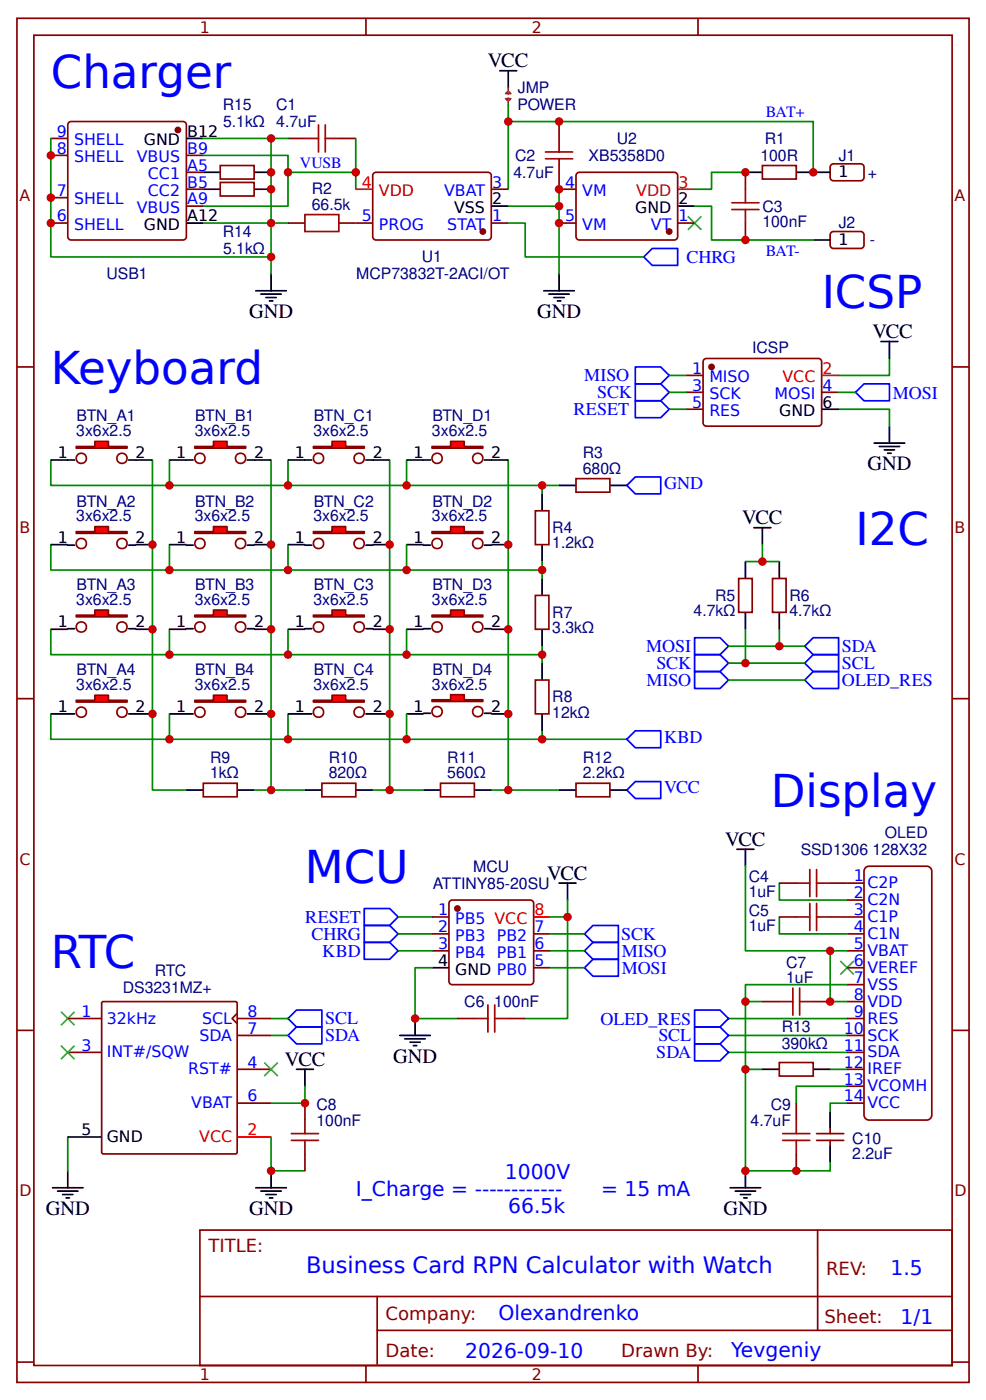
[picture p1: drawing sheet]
<svg xmlns="http://www.w3.org/2000/svg" width="154mm" height="219mm" viewBox="0 0 154 219" stroke-linecap="round" stroke-linejoin="round" font-family="sans-serif">
<g fill="none" stroke="#800" stroke-width=".26">
<path d="M2.6 2.9h148.7v213.2h-148.7zM5.3 5.5h143.4v208h-143.4zM57.1 2.9v2.6M109 2.9v2.6M87.3 34.9h2.7M87.3 29.6h2.7M90.2 27h15.4l.2 .5v9.8l-.5 .2-15.1-.1-.2-.4v-9.5zM105.8 34.9h2.7M119.1 25.9h5.3v2.1h-5.3zM129.9 36.3h4.8l.2 .4v1.9l-.5 .2h-4.5l-.3-.5v-1.6zM129.9 25.7h4.8l.2 .4v1.9l-.5 .3-4.5-.1-.3-.5v-1.6zM2.6 57.4h2.7"/>
<path d="M107.2 58.7h2.6M109.9 56.3l.4-.3 17.8 .1 .2 .5v9.8l-.5 .2h-17.7l-.3-.5zM148.7 57.4h2.6M107.2 61.3h2.6M107.2 64h2.6M128.3 61.3h2.7M2.6 109.2h2.7M148.7 109.2h2.6M132.3 138.1h2.6M135.2 135.6l.5-.2h9a.79 .79 0 0 1 .8 .8v38.1a.79 .79 0 0 1-.8 .8h-9a.79 .79 0 0 1-.8-.8v-38.1zM10.6 159.2h5.3M15.9 156.7l.2-.1h20.7l.2 .1v23.4l-.1 .3h-20.8l-.2-.1z"/>
<path d="M37 158.4l-.8 .8 .8 .8M37 159.2h5.3M67.5 143.4h2.6M67.5 146h2.6M67.5 148.6h2.6M70.2 141l.4-.3 12.5 .1 .2 .4v12.5l-.5 .2h-12.4l-.3-.5zM83.3 146h2.7M83.3 148.6h2.7M83.3 151.3h2.7M132.3 140.7h2.6M132.3 143.4h2.6M132.3 146h2.6"/>
<path d="M132.3 148.6h2.6M132.3 151.3h2.6M132.3 153.9h2.6M132.3 156.6h2.6M132.3 159.2h2.6M2.6 161.1h2.7M10.6 164.5h5.3M37 161.9h5.3M37 167.2h5.3M37 172.5h5.3M132.3 161.9h2.6M132.3 164.5h2.6"/>
<path d="M132.3 167.2h2.6M132.3 169.8h2.6M132.3 172.5h2.6M148.7 161.1h2.6M31.2 192.3h117.5v21.2h-117.5zM127.7 192.3v15.7M2.6 212.9h2.7M31.2 202.7h117.4M57.1 213.5v2.6M58.9 208h89.7M58.9 202.7v10.6M109 213.5v2.6"/>
<path d="M148.7 212.9h2.6"/>
</g>
<g fill="none" stroke="#000" stroke-width=".26">
<path d="M78.1 11.1h2.6M79.4 11.1v2.6M105.8 32.2h2.7M116.4 26.9h2.7M124.4 26.9h5.2M127 37.5h2.6M40 45.5h4.7M40.7 46h3.2M41.5 46.5h1.6M42.1 47h.5M42.3 42.8v2.7M84.9 45.5h4.8"/>
<path d="M85.7 46h3.2M86.5 46.5h1.6M87 47h.6M87.3 42.8v2.7M137.6 53.4h2.6M138.9 53.4v2.6M128.3 64h2.7M136.5 69.3h4.8M137.3 69.8h3.2M138.1 70.3h1.6M138.6 70.9h.6M138.9 66.6v2.7"/>
<path d="M117.7 82.5h2.7M119.1 82.5v2.6M63.5 111.6h2.6M76.7 111.6h2.7M87.3 138.1h2.7M88.6 138.1v2.6M115.1 132.8h2.6M116.4 132.8v2.6M64.8 159.2v2.7M67.5 151.3h2.6M10.6 177.7h5.3M46.3 167.2h2.6"/>
<path d="M47.6 167.2v2.6M62.4 161.9h4.8M63.2 162.4h3.2M64 162.9h1.6M64.6 163.5h.5M8.2 185.7h4.8M9 186.2h3.2M9.8 186.7h1.6M10.3 187.3h.5M10.6 183v2.7M40 185.7h4.7M40.7 186.2h3.2"/>
<path d="M41.5 186.7h1.6M42.1 187.3h.5M42.3 183v2.7"/>
</g>
<g fill="none" stroke="#00f" stroke-width=".26">
<path d="M99.2 57.4h4l1.3 1.3-1.3 1.3h-4zM100.5 40.2l1.4-1.4h3.9v2.7h-3.9zM97.9 75.9l1.3-1.3h4v2.6h-4zM99.2 60h4l1.3 1.3-1.3 1.4h-4zM99.2 62.7h4l1.3 1.3-1.3 1.3h-4zM133.6 61.3l1.3-1.3h4v2.7h-4zM108.5 99.7h3.9l1.4 1.3-1.4 1.3h-3.9zM99.2 114.2h4v2.7h-4l-1.3-1.3zM108.5 102.3h3.9l1.4 1.4-1.4 1.3h-3.9zM108.5 105h3.9l1.4 1.3-1.4 1.3h-3.9zM125.7 101l1.3-1.3h4v2.6h-4zM127 102.3h4v2.7h-4l-1.3-1.3z"/>
<path d="M127 105h4v2.6h-4l-1.3-1.3zM99.2 122.2h4v2.6h-4l-1.3-1.3zM45 159.2l1.3-1.3h4v2.6h-4zM56.9 142h4l1.3 1.4-1.3 1.3h-4zM56.9 144.7h4l1.3 1.3-1.3 1.3h-4zM56.9 147.3h4l1.3 1.3-1.3 1.4h-4zM91.3 151.3l1.3-1.3h4v2.6h-4zM91.3 146l1.3-1.3h4v2.6h-4zM92.6 147.3h4v2.7h-4l-1.3-1.4zM108.5 157.9h3.9l1.4 1.3-1.4 1.3h-3.9zM46.3 160.5h4v2.7h-4l-1.3-1.3zM108.5 163.2h3.9l1.4 1.3-1.4 1.3h-3.9z"/>
<path d="M108.5 160.5h3.9l1.4 1.4-1.4 1.3h-3.9z"/>
</g>
<g fill="none" stroke="#080" stroke-width=".26">
<path d="M79.4 19h47.6v7.9M79.4 16.4v13.2M45 26.9h10.6v2.7M79.4 34.9h2.6v5.3h18.5M79.4 32.2h7.9M87.3 29.6v13.2M108.5 32.2h2.6v5.3h15.9M116.4 26.9h-5.3v2.7h-2.6M104.5 58.7h2.7M138.9 56v2.7h-7.9M7.9 71.9v4h76.8v1.3M60.9 71.9v51.6"/>
<path d="M104.5 61.3h2.7M104.5 64h2.7M131 64h7.9v2.6M131 61.3h2.6M7.9 85.1v4h76.8v-1.3M116.4 98.4v5.3M116.4 87.8h5.3M119.1 85.1v2.7M121.7 98.4v2.6M7.9 111.6v4h76.8v-1.4M45 111.6v4M84.7 115.6h13.2"/>
<path d="M84.7 101v2.7M113.8 101h11.9M113.8 103.7h11.9M113.8 106.3h11.9M79.4 123.5h7.9M116.4 135.4v13.2h15.9M121.7 138.1v2.6h10.6M42.3 159.2h2.7M62.2 148.6h5.3M62.2 146h5.3M62.2 143.4h5.3M67.5 151.3h-2.7v7.9h6.6"/>
<path d="M86 151.3h5.3M86 148.6h5.3M86 146h5.3M88.6 140.7v2.7h-2.6M88.6 143.4v15.8h-6.6M113.8 159.2h18.5M121.7 143.4v2.6h10.6M129.6 148.6v8h2.7M132.3 153.9h-15.9v29.1h13.2M10.6 177.7v5.3M42.3 161.9h2.7M42.3 177.7v5.3h5.3"/>
<path d="M47.6 169.8v2.7h-5.3M113.8 161.9h18.5M113.8 164.5h18.5M116.4 167.2h2.7M129.6 167.2h2.7M132.3 172.5h-2.7v1.3M132.3 169.8h-7.9v2.7"/>
</g>
<g fill="#000" stroke="#3c3" stroke-width=".26">
<path d="M107.4 33.8l2.1 2.1zM109.5 33.8l-2.1 2.1z"/>
<path d="M11.6 158.2l-2.1 2.1zM9.5 158.2l2.1 2.1z"/>
<path d="M131.2 150.2l2.1 2.1zM133.3 150.2l-2.1 2.1z"/>
<path d="M11.6 163.5l-2.1 2.1zM9.5 163.5l2.1 2.1z"/>
<path d="M43.4 166.1l-2.1 2.1zM41.3 166.1l2.1 2.1z"/>
</g>
<g fill="#800" stroke="#800" stroke-width=".26">
<circle cx="111.1" cy="57.4" r=".4"/>
<circle cx="104.5" cy="36.2" r=".4"/>
<circle cx="71.4" cy="142" r=".4"/>
</g>
<path d="M105.8 29.6h2.7M128.3 58.7h2.7M83.3 143.4h2.7M37 177.7h5.3" fill="none" stroke="#f00" stroke-width=".26"/>
<path d="M79.1 15.3a.26 .26 0 0 0 .3 .3 .26 .26 0 0 0 .2-.3M79.1 14.8a.26 .26 0 0 1 .3-.3 .26 .26 0 0 1 .2 .3" fill="none" stroke="#8d2323" stroke-width=".53"/>
<path d="M79.4 13.7v.5M79.4 15.8v.6" fill="none" stroke="#8d2323" stroke-width=".26"/>
<path d="M67.5 109.4h2.9v-.8h2.1v.8h2.9v.3h-7.9z" fill="#f00" stroke="#800" stroke-width=".26"/>
<g fill="none" stroke="#800" stroke-width=".26">
<circle cx="68.3" cy="111.2" r=".8"/>
<circle cx="74.6" cy="111.2" r=".8"/>
</g>
<path d="M63.5 98.4h2.6M76.7 98.4h2.7M66.1 111.5h1.1M75.7 111.5h1" fill="none" stroke="#000" stroke-width=".26"/>
<g fill="none" stroke="#080" stroke-width=".26">
<path d="M23.8 71.9v51.6h5.3M26.5 71.9v4M42.3 71.9v51.6M45 71.9v4M63.5 71.9v4M79.4 71.9v51.6h-2.7M7.9 98.4v3.9h76.8M26.5 85.1v4M26.5 98.4v3.9M45 85.1v4M45 98.4v3.9M63.5 85.1v4"/>
<path d="M63.5 98.4v3.9M26.5 111.6v4M63.5 111.6v4M39.7 123.5h7.9M58.2 123.5h7.9"/>
</g>
<path d="M67.5 96.2h2.9v-.8h2.1v.8h2.9v.2h-7.9z" fill="#f00" stroke="#800" stroke-width=".26"/>
<g fill="none" stroke="#800" stroke-width=".26">
<circle cx="68.3" cy="98" r=".8"/>
<circle cx="74.6" cy="98" r=".8"/>
</g>
<path d="M63.5 85.1h2.6M66.1 98.3h1.1M75.7 98.3h1M76.7 85.1h2.7" fill="none" stroke="#000" stroke-width=".26"/>
<path d="M67.5 83.1h2.9v-.8h2.1v.8h2.9v.3h-7.9z" fill="#f00" stroke="#800" stroke-width=".26"/>
<g fill="none" stroke="#800" stroke-width=".26">
<circle cx="68.3" cy="85" r=".8"/>
<circle cx="74.6" cy="85" r=".8"/>
</g>
<path d="M63.5 71.9h2.6M76.7 71.9h2.7M66.1 85.2h1.1M75.7 85.2h1" fill="none" stroke="#000" stroke-width=".26"/>
<path d="M67.5 69.8h2.9v-.8h2.1v.8h2.9v.3h-7.9z" fill="#f00" stroke="#800" stroke-width=".26"/>
<g fill="none" stroke="#800" stroke-width=".26">
<circle cx="68.3" cy="71.7" r=".8"/>
<circle cx="74.6" cy="71.7" r=".8"/>
</g>
<path d="M66.1 71.9h1.1M75.7 71.9h1M45 111.6h2.6M58.2 111.6h2.7" fill="none" stroke="#000" stroke-width=".26"/>
<path d="M48.9 109.5h3v-.8h2.1v.8h2.9v.2h-8z" fill="#f00" stroke="#800" stroke-width=".26"/>
<g fill="none" stroke="#800" stroke-width=".26">
<circle cx="49.7" cy="111.3" r=".8"/>
<circle cx="56.1" cy="111.3" r=".8"/>
</g>
<path d="M45 98.4h2.6M58.2 98.4h2.7M47.6 111.6h1.1M57.1 111.6h1.1" fill="none" stroke="#000" stroke-width=".26"/>
<path d="M48.9 96.2h3v-.8h2.1v.8h2.9v.2h-8z" fill="#f00" stroke="#800" stroke-width=".26"/>
<g fill="none" stroke="#800" stroke-width=".26">
<circle cx="49.7" cy="98" r=".8"/>
<circle cx="56.1" cy="98" r=".8"/>
</g>
<path d="M45 85.1h2.6M47.6 98.3h1.1M57.1 98.3h1.1M58.2 85.1h2.7" fill="none" stroke="#000" stroke-width=".26"/>
<path d="M48.9 83.1h3v-.8h2.1v.8h2.9v.3h-8z" fill="#f00" stroke="#800" stroke-width=".26"/>
<g fill="none" stroke="#800" stroke-width=".26">
<circle cx="49.7" cy="85" r=".8"/>
<circle cx="56.1" cy="85" r=".8"/>
</g>
<path d="M45 71.9h2.6M58.2 71.9h2.7M47.6 85.2h1.1M57.1 85.2h1.1" fill="none" stroke="#000" stroke-width=".26"/>
<path d="M48.9 69.8h3v-.8h2.1v.8h2.9v.3h-8z" fill="#f00" stroke="#800" stroke-width=".26"/>
<g fill="none" stroke="#800" stroke-width=".26">
<circle cx="49.7" cy="71.7" r=".8"/>
<circle cx="56.1" cy="71.7" r=".8"/>
</g>
<path d="M47.6 71.9h1.1M57.1 71.9h1.1M26.5 85.1h2.6M39.7 85.1h2.6" fill="none" stroke="#000" stroke-width=".26"/>
<path d="M30.4 83.1h2.9v-.8h2.2v.8h2.9v.3h-8z" fill="#f00" stroke="#800" stroke-width=".26"/>
<g fill="none" stroke="#800" stroke-width=".26">
<circle cx="31.2" cy="85" r=".8"/>
<circle cx="37.6" cy="85" r=".8"/>
</g>
<path d="M29.1 85.2h1.1M38.6 85.2h1.1M26.5 111.6h2.6M39.7 111.6h2.6" fill="none" stroke="#000" stroke-width=".26"/>
<path d="M30.4 109.5h2.9v-.8h2.2v.8h2.9v.2h-8z" fill="#f00" stroke="#800" stroke-width=".26"/>
<g fill="none" stroke="#800" stroke-width=".26">
<circle cx="31.2" cy="111.3" r=".8"/>
<circle cx="37.6" cy="111.3" r=".8"/>
</g>
<path d="M26.5 98.4h2.6M39.7 98.4h2.6M29.1 111.6h1.1M38.6 111.6h1.1" fill="none" stroke="#000" stroke-width=".26"/>
<path d="M30.4 96.2h2.9v-.8h2.2v.8h2.9v.2h-8z" fill="#f00" stroke="#800" stroke-width=".26"/>
<g fill="none" stroke="#800" stroke-width=".26">
<circle cx="31.2" cy="98" r=".8"/>
<circle cx="37.6" cy="98" r=".8"/>
</g>
<path d="M26.5 71.9h2.6M39.7 71.9h2.6M29.1 98.3h1.1M38.6 98.3h1.1" fill="none" stroke="#000" stroke-width=".26"/>
<path d="M30.4 69.8h2.9v-.8h2.2v.8h2.9v.3h-8z" fill="#f00" stroke="#800" stroke-width=".26"/>
<g fill="none" stroke="#800" stroke-width=".26">
<circle cx="31.2" cy="71.7" r=".8"/>
<circle cx="37.6" cy="71.7" r=".8"/>
</g>
<path d="M29.1 71.9h1.1M38.6 71.9h1.1M7.9 111.6h2.7M21.2 111.6h2.6" fill="none" stroke="#000" stroke-width=".26"/>
<path d="M11.9 109.5h2.9v-.8h2.1v.8h2.9v.2h-7.9z" fill="#f00" stroke="#800" stroke-width=".26"/>
<g fill="none" stroke="#800" stroke-width=".26">
<circle cx="12.7" cy="111.3" r=".8"/>
<circle cx="19" cy="111.3" r=".8"/>
</g>
<path d="M7.9 98.4h2.7M21.2 98.4h2.6M10.6 111.6h1M20.1 111.6h1.1" fill="none" stroke="#000" stroke-width=".26"/>
<path d="M11.9 96.2h2.9v-.8h2.1v.8h2.9v.2h-7.9z" fill="#f00" stroke="#800" stroke-width=".26"/>
<g fill="none" stroke="#800" stroke-width=".26">
<circle cx="12.7" cy="98" r=".8"/>
<circle cx="19" cy="98" r=".8"/>
</g>
<path d="M7.9 85.1h2.7M10.6 98.3h1M20.1 98.3h1.1M21.2 85.1h2.6" fill="none" stroke="#000" stroke-width=".26"/>
<path d="M11.9 83.1h2.9v-.8h2.1v.8h2.9v.3h-7.9z" fill="#f00" stroke="#800" stroke-width=".26"/>
<g fill="none" stroke="#800" stroke-width=".26">
<circle cx="12.7" cy="85" r=".8"/>
<circle cx="19" cy="85" r=".8"/>
</g>
<path d="M7.9 71.9h2.7M21.2 71.9h2.6M10.6 85.2h1M20.1 85.2h1.1" fill="none" stroke="#000" stroke-width=".26"/>
<path d="M11.9 69.8h2.9v-.8h2.1v.8h2.9v.3h-7.9z" fill="#f00" stroke="#800" stroke-width=".26"/>
<g fill="none" stroke="#800" stroke-width=".26">
<path d="M10.8 19.1l17.8-.1 .4 .3 .1 17.7-.3 .4-17.7 .1-.4-.2-.1-17.8zM87.3 19v2.6M7.9 34.9h2.7M7.9 24.3h2.7M7.9 21.6h2.7M7.9 30.9h2.7M29.1 29.6h2.6M29.1 24.3h2.6M29.1 26.9h2.6M29.1 32.2h2.6M34.4 28.5h5.3v2.1h-5.3zM34.4 25.9h5.3v2.1h-5.3z"/>
<path d="M45 34.9h2.6M45 21.6h2.6M52.9 34.9h5.3M52.9 21.6h2.7M58.3 27.2l.4-.3 17.8 .1 .2 .5v9.8l-.5 .2-17.7-.1-.3-.4zM76.7 34.9h2.7M76.7 29.6h2.7M87.3 26.9v2.7M116.4 26.9v2.7M116.4 34.9v2.6M83.6 79.9h2.1v5.2h-2.1zM90 74.8h5.2v2.1h-5.2z"/>
<path d="M83.6 93.1h2.1v5.3h-2.1zM115.4 90.4h2.1v5.3h-2.1zM120.6 90.4h2.2v5.3h-2.2zM83.6 106.3h2.1v5.3h-2.1zM31.7 122.4h5.3v2.2h-5.3zM50.3 122.4h5.3v2.2h-5.3zM68.8 122.4h5.3v2.2h-5.3zM90 122.4h5.2v2.2h-5.2zM121.7 138.1h2.7M129.6 138.1h2.7M71.4 159.2h2.7M79.4 159.2h2.6"/>
<path d="M119.1 156.6h2.6M121.7 143.4h2.7M127 156.6h2.6M129.6 143.4h2.7M47.6 172.5v2.6M121.7 166.1h5.3v2.1h-5.3zM124.4 172.5v2.6M127.5 178.3h4.3M127.5 177.2h4.3M129.6 176.4v.8M129.6 178.3v.8M47.6 180.4v2.6"/>
<path d="M124.4 180.4v2.6"/>
<circle cx="12.7" cy="71.7" r=".8"/>
<circle cx="19" cy="71.7" r=".8"/>
</g>
<g fill="none" stroke="#000" stroke-width=".26">
<path d="M29.1 21.6h2.6M29.1 34.9h2.6M31.7 29.6h2.7M31.7 26.9h2.7M39.7 29.6h2.6M39.7 26.9h2.6M76.7 32.2h2.7M10.6 71.9h1M20.1 71.9h1.1M84.7 77.2v2.7M87.3 75.9h2.7M95.2 75.9h2.7"/>
<path d="M84.7 85.1v2.7M84.7 90.4v2.7M84.7 98.4v2.6M116.4 87.8v2.6M116.4 95.7v2.7M121.7 87.8v2.6M121.7 95.7v2.7M84.7 103.7v2.6M84.7 111.6v2.6M29.1 123.5h2.6M37 123.5h2.7M47.6 123.5h2.7"/>
<path d="M55.6 123.5h2.6M66.1 123.5h2.7M74.1 123.5h2.6M87.3 123.5h2.7M95.2 123.5h2.7M119.1 167.2h2.6M127 167.2h2.6M129.6 173.8v2.6M129.6 179.1v2.6M114 185.7h4.8M114.8 186.2h3.2M115.6 186.7h1.6"/>
<path d="M116.2 187.3h.5M116.4 183v2.7"/>
</g>
<path d="M7.9 21.6v18.6h34.4v-5.3h2.7M31.7 21.6h10.6v13.3h-10.6M31.7 24.3h13.3v7.9h-13.3M42.3 21.6h2.7M55.6 21.6v5.3M42.3 40.2v2.6M84.7 75.9h2.6M84.7 89.1v1.3M116.4 156.6h2.7M129.6 181.7v1.3" fill="none" stroke="#080" stroke-width=".26"/>
<g fill="#800" stroke="#800" stroke-width=".26">
<circle cx="75.4" cy="36.2" r=".4"/>
<circle cx="27.8" cy="20.3" r=".4"/>
</g>
<path d="M55.6 29.6h2.6" fill="none" stroke="#f00" stroke-width=".26"/>
<g fill="none" stroke="#a00000" stroke-width=".26">
<path d="M49.7 19.5v4.3M50.8 19.5v4.3M47.6 33.5h5.3v2.7h-5.3zM47.6 21.6h2.1M50.8 21.6h2.1M85.2 24.8h4.2M85.2 23.8h4.2M87.3 21.6v2.2M87.3 24.8v2.1M114.3 32.8h4.2M114.3 31.7h4.2M116.4 29.6v2.1"/>
<path d="M116.4 32.8v2.1M124.4 138.1h2.1M126.5 135.9v4.3M127.5 138.1h2.1M127.5 135.9v4.3M74.1 159.2h2.1M76.2 157.1v4.2M77.3 157.1v4.2M77.3 159.2h2.1M121.7 156.6h2.1M123.8 154.5v4.2M124.4 143.4h2.1"/>
<path d="M124.9 156.6h2.1M124.9 154.5v4.2M126.5 141.2v4.3M127.5 141.2v4.3M127.5 143.4h2.1M45.5 178.3h4.2M45.5 177.2h4.2M47.6 175.1v2.1M47.6 178.3v2.1M122.2 178.3h4.3M122.2 177.2h4.3M124.4 175.1v2.1"/>
<path d="M124.4 178.3v2.1"/>
</g>
<g fill="#c00">
<circle cx="87.3" cy="34.9" r=".66"/>
<circle cx="87.3" cy="32.2" r=".66"/>
<circle cx="116.4" cy="103.7" r=".66"/>
<circle cx="121.7" cy="101" r=".66"/>
<circle cx="64.8" cy="159.2" r=".66"/>
<circle cx="119.1" cy="87.8" r=".66"/>
<circle cx="129.6" cy="148.6" r=".66"/>
<circle cx="116.4" cy="167.2" r=".66"/>
<circle cx="127" cy="26.9" r=".66"/>
<circle cx="79.4" cy="19" r=".66"/>
<circle cx="79.4" cy="123.5" r=".66"/>
<circle cx="45" cy="115.6" r=".66"/>
<circle cx="63.5" cy="115.6" r=".66"/>
<circle cx="26.5" cy="115.6" r=".66"/>
<circle cx="63.5" cy="89.1" r=".66"/>
<circle cx="45" cy="89.1" r=".66"/>
<circle cx="26.5" cy="89.1" r=".66"/>
<circle cx="23.8" cy="85.1" r=".66"/>
<circle cx="63.5" cy="75.9" r=".66"/>
<circle cx="45" cy="75.9" r=".66"/>
<circle cx="26.5" cy="75.9" r=".66"/>
<circle cx="60.9" cy="123.5" r=".66"/>
<circle cx="79.4" cy="85.1" r=".66"/>
<circle cx="79.4" cy="98.4" r=".66"/>
<circle cx="60.9" cy="111.6" r=".66"/>
<circle cx="60.9" cy="98.4" r=".66"/>
<circle cx="60.9" cy="85.1" r=".66"/>
<circle cx="42.3" cy="111.6" r=".66"/>
<circle cx="42.3" cy="85.1" r=".66"/>
<circle cx="42.3" cy="98.4" r=".66"/>
<circle cx="23.8" cy="98.4" r=".66"/>
<circle cx="79.4" cy="111.6" r=".66"/>
<circle cx="42.3" cy="123.5" r=".66"/>
<circle cx="23.8" cy="111.6" r=".66"/>
<circle cx="63.5" cy="102.3" r=".66"/>
<circle cx="45" cy="102.3" r=".66"/>
<circle cx="26.5" cy="102.3" r=".66"/>
<circle cx="84.7" cy="102.3" r=".66"/>
<circle cx="84.7" cy="89.1" r=".66"/>
<circle cx="84.7" cy="75.9" r=".66"/>
<circle cx="84.7" cy="115.6" r=".66"/>
<circle cx="88.6" cy="143.4" r=".66"/>
<circle cx="42.3" cy="29.6" r=".66"/>
<circle cx="42.3" cy="26.9" r=".66"/>
<circle cx="42.3" cy="34.9" r=".66"/>
<circle cx="7.9" cy="34.9" r=".66"/>
<circle cx="7.9" cy="30.9" r=".66"/>
<circle cx="7.9" cy="24.3" r=".66"/>
<circle cx="42.3" cy="40.2" r=".66"/>
<circle cx="42.3" cy="21.6" r=".66"/>
<circle cx="55.6" cy="26.9" r=".66"/>
<circle cx="87.3" cy="29.6" r=".66"/>
<circle cx="87.3" cy="19" r=".66"/>
<circle cx="116.4" cy="37.5" r=".66"/>
<circle cx="116.4" cy="26.9" r=".66"/>
<circle cx="45" cy="26.9" r=".66"/>
<circle cx="47.6" cy="172.5" r=".66"/>
<circle cx="42.3" cy="183" r=".66"/>
<circle cx="129.6" cy="156.6" r=".66"/>
<circle cx="116.4" cy="156.6" r=".66"/>
<circle cx="124.4" cy="183" r=".66"/>
<circle cx="116.4" cy="183" r=".66"/>
</g>
<g font-size="7.1" fill="#00f">
<text x="7.9" y="13.7">Charger</text>
<text x="128.3" y="48.1">ICSP</text>
<text x="7.9" y="60">Keyboard</text>
<text x="133.6" y="85.1">I2C</text>
<text x="120.4" y="126.2">Display</text>
<text x="47.6" y="138.1">MCU</text>
<text x="7.9" y="151.3">RTC</text>
</g>
<text font-size="3.5" fill="#00f" x="47.8" y="199.1">Business Card RPN Calculator with Watch</text>
<g font-size="3.2">
<text x="76.2" y="10.5">VCC</text>
<text x="38.9" y="49.7">GND</text>
<text x="83.9" y="49.7">GND</text>
<text x="136.3" y="52.9">VCC</text>
<text x="135.5" y="73.5">GND</text>
<text x="115.9" y="82">VCC</text>
<text x="85.5" y="137.5">VCC</text>
<text x="113.2" y="132.2">VCC</text>
<text x="44.5" y="166.6">VCC</text>
<text x="61.4" y="166.1">GND</text>
<text x="7.1" y="189.9">GND</text>
<text x="38.9" y="189.9">GND</text>
<text x="113" y="189.9">GND</text>
</g>
<g font-size="3.2" fill="#00f">
<text x="78.8" y="184.4">1000V</text>
<text x="55.6" y="187">I_Charge = ------------</text>
<text x="79.4" y="189.7">66.5k</text>
<text x="93.9" y="187">= 15 mA</text>
<text x="139.1" y="199.2">1.5</text>
<text x="77.9" y="206.4">Olexandrenko</text>
<text x="140.7" y="207">1/1</text>
<text x="72.7" y="212.3">2026-09-10</text>
<text x="114.2" y="212.2">Yevgeniy</text>
</g>
<g font-size="2.8" fill="#00f">
<text x="107.2" y="41.1">CHRG</text>
<text x="91.2" y="59.6">MISO</text>
<text x="89.6" y="64.9">RESET</text>
<text x="93.3" y="62.3">SCK</text>
<text x="139.4" y="62.3">MOSI</text>
<text x="103.7" y="76.4">GND</text>
<text x="100.9" y="101.9">MOSI</text>
<text x="131.5" y="102">SDA</text>
<text x="100.9" y="107.2">MISO</text>
<text x="102.5" y="104.6">SCK</text>
<text x="131.5" y="104.6">SCL</text>
<text x="131.5" y="107.3">OLED_RES</text>
<text x="103.7" y="116.1">KBD</text>
<text x="103.7" y="124">VCC</text>
<text x="47.7" y="144.3">RESET</text>
<text x="48.6" y="146.9">CHRG</text>
<text x="50.3" y="149.6">KBD</text>
<text x="97" y="147">SCK</text>
<text x="97.1" y="149.6">MISO</text>
<text x="97.1" y="152.3">MOSI</text>
<text x="50.8" y="160.2">SCL</text>
<text x="93.8" y="160.2">OLED_RES</text>
<text x="50.8" y="162.8">SDA</text>
<text x="102.5" y="165.5">SDA</text>
<text x="102.8" y="162.8">SCL</text>
</g>
<g font-size="2.8" fill="#800">
<text x="32.5" y="195.7">TITLE:</text>
<text x="129" y="199.2">REV:</text>
<text x="60.2" y="206.4">Company:</text>
<text x="128.8" y="206.9">Sheet:</text>
<text x="60.2" y="212.1">Date:</text>
<text x="97" y="212.2">Drawn By:</text>
</g>
<g font-size="2.5" fill="#800">
<text x="31.2" y="5.1">1</text>
<text x="83.1" y="5.1">2</text>
<text x="3" y="31.4">A</text>
<text x="149.1" y="31.4">A</text>
<text x="3" y="83.3">B</text>
<text x="149.1" y="83.3">B</text>
<text x="3" y="135.1">C</text>
<text x="149.1" y="135.1">C</text>
<text x="3" y="187">D</text>
<text x="149.1" y="187">D</text>
<text x="31.2" y="215.7">1</text>
<text x="83.1" y="215.7">2</text>
</g>
<g font-size="2.5" fill="#000080">
<text x="34.8" y="17.2">R15</text>
<text x="43.1" y="17.2">C1</text>
<text x="80.8" y="17.2">POWER</text>
<text x="80.9" y="14.6">JMP</text>
<text x="34.8" y="19.9">5.1kΩ</text>
<text x="43.1" y="19.9">4.7uF</text>
<text x="96.3" y="22.5">U2</text>
<text x="119.4" y="22.5">R1</text>
<text x="80.2" y="27.8">4.7uF</text>
<text x="80.4" y="25.1">C2</text>
<text x="91.9" y="25.1">XB5358D0</text>
<text x="118.8" y="25.1">100R</text>
<text x="131" y="25.1">J1</text>
<text x="135.5" y="27.8">+</text>
<text x="48.7" y="32.8">66.5k</text>
<text x="48.7" y="30.4">R2</text>
<text x="119.1" y="35.4">100nF</text>
<text x="119.1" y="33.1">C3</text>
<text x="131" y="35.7">J2</text>
<text x="34.8" y="37.1">R14</text>
<text x="34.8" y="39.7">5.1kΩ</text>
<text x="65.9" y="41">U1</text>
<text x="135.9" y="38.4">-</text>
<text x="16.6" y="43.6">USB1</text>
<text x="55.6" y="43.7">MCP73832T-2ACI/OT</text>
<text x="117.5" y="55.2">ICSP</text>
<text x="12" y="65.9">BTN_A1</text>
<text x="30.5" y="65.9">BTN_B1</text>
<text x="49" y="65.9">BTN_C1</text>
<text x="67.5" y="65.9">BTN_D1</text>
<text x="11.9" y="68.2">3x6x2.5</text>
<text x="30.4" y="68.2">3x6x2.5</text>
<text x="48.9" y="68.2">3x6x2.5</text>
<text x="67.5" y="68.2">3x6x2.5</text>
<text x="91" y="71.7">R3</text>
<text x="91" y="74">680Ω</text>
<text x="11.9" y="81.5">3x6x2.5</text>
<text x="12" y="79.2">BTN_A2</text>
<text x="30.4" y="81.5">3x6x2.5</text>
<text x="30.5" y="79.2">BTN_B2</text>
<text x="48.9" y="81.5">3x6x2.5</text>
<text x="49" y="79.2">BTN_C2</text>
<text x="67.5" y="81.5">3x6x2.5</text>
<text x="67.5" y="79.2">BTN_D2</text>
<text x="86.3" y="83.4">R4</text>
<text x="86.3" y="85.7">1.2kΩ</text>
<text x="11.9" y="94.6">3x6x2.5</text>
<text x="12" y="92.3">BTN_A3</text>
<text x="30.4" y="94.6">3x6x2.5</text>
<text x="30.5" y="92.3">BTN_B3</text>
<text x="48.9" y="94.6">3x6x2.5</text>
<text x="49" y="92.3">BTN_C3</text>
<text x="67.5" y="94.6">3x6x2.5</text>
<text x="67.5" y="92.3">BTN_D3</text>
<text x="111.7" y="94">R5</text>
<text x="123.3" y="94">R6</text>
<text x="86.3" y="98.9">3.3kΩ</text>
<text x="86.3" y="96.6">R7</text>
<text x="108.3" y="96.3">4.7kΩ</text>
<text x="123.3" y="96.3">4.7kΩ</text>
<text x="11.9" y="107.9">3x6x2.5</text>
<text x="12" y="105.6">BTN_A4</text>
<text x="30.4" y="107.9">3x6x2.5</text>
<text x="30.5" y="105.6">BTN_B4</text>
<text x="48.9" y="107.9">3x6x2.5</text>
<text x="49" y="105.6">BTN_C4</text>
<text x="67.5" y="107.8">3x6x2.5</text>
<text x="67.5" y="105.5">BTN_D4</text>
<text x="86.3" y="112.2">12kΩ</text>
<text x="86.3" y="109.8">R8</text>
<text x="32.8" y="119.3">R9</text>
<text x="51.3" y="119.3">R10</text>
<text x="69.9" y="119.3">R11</text>
<text x="91" y="119.3">R12</text>
<text x="32.8" y="121.7">1kΩ</text>
<text x="51.3" y="121.7">820Ω</text>
<text x="69.9" y="121.7">560Ω</text>
<text x="91" y="121.7">2.2kΩ</text>
<text x="138.2" y="131">OLED</text>
<text x="73.9" y="136.3">MCU</text>
<text x="116.9" y="137.8">C4</text>
<text x="125.1" y="133.6">SSD1306 128X32</text>
<text x="67.6" y="138.9">ATTINY85-20SU</text>
<text x="116.9" y="140.2">1uF</text>
<text x="116.9" y="143.1">C5</text>
<text x="116.9" y="145.5">1uF</text>
<text x="19.2" y="155.3">DS3231MZ+</text>
<text x="24.2" y="152.6">RTC</text>
<text x="122.8" y="153.7">1uF</text>
<text x="122.8" y="151.3">C7</text>
<text x="72.5" y="157.4">C6</text>
<text x="77.2" y="157.4">100nF</text>
<text x="122.1" y="161.4">R13</text>
<text x="122.1" y="164">390kΩ</text>
<text x="49.4" y="173.6">C8</text>
<text x="120.4" y="173.6">C9</text>
<text x="49.4" y="176">100nF</text>
<text x="117.2" y="176">4.7uF</text>
<text x="133.1" y="178.9">C10</text>
<text x="133.1" y="181.2">2.2uF</text>
</g>
<g font-size="2.5" fill="#00f">
<text x="8.9" y="21.4">9</text>
<text x="11.6" y="22.7">SHELL</text>
<text x="119.6" y="18.3">BAT+</text>
<text x="8.9" y="24">8</text>
<text x="11.6" y="25.3">SHELL</text>
<text x="21.4" y="25.3">VBUS</text>
<text x="23.1" y="28">CC1</text>
<text x="29.2" y="24">B9</text>
<text x="29.2" y="26.7">A5</text>
<text x="29.2" y="29.3">B5</text>
<text x="46.8" y="26.3">VUSB</text>
<text x="76.9" y="29.3">3</text>
<text x="88.3" y="29.3">4</text>
<text x="8.9" y="34.6">6</text>
<text x="8.9" y="30.6">7</text>
<text x="11.6" y="35.9">SHELL</text>
<text x="11.6" y="32">SHELL</text>
<text x="21.4" y="33.3">VBUS</text>
<text x="23.1" y="30.6">CC2</text>
<text x="29.2" y="32">A9</text>
<text x="56.5" y="34.6">5</text>
<text x="59.2" y="35.9">PROG</text>
<text x="69.4" y="30.6">VBAT</text>
<text x="69.9" y="35.9">STAT</text>
<text x="76.9" y="34.6">1</text>
<text x="88.3" y="34.6">5</text>
<text x="90.9" y="35.9">VM</text>
<text x="90.9" y="30.6">VM</text>
<text x="101.7" y="35.9">VT</text>
<text x="106" y="34.6">1</text>
<text x="119.6" y="40">BAT-</text>
<text x="108.1" y="58.4">1</text>
<text x="110.8" y="59.7">MISO</text>
<text x="108.1" y="61.1">3</text>
<text x="108.1" y="63.7">5</text>
<text x="110.8" y="62.4">SCK</text>
<text x="110.8" y="65">RES</text>
<text x="121" y="62.4">MOSI</text>
<text x="128.5" y="61.1">4</text>
<text x="133.4" y="137.8">1</text>
<text x="68.4" y="143.1">1</text>
<text x="133.4" y="140.4">2</text>
<text x="133.4" y="143.1">3</text>
<text x="135.5" y="138.9">C2P</text>
<text x="135.5" y="141.5">C2N</text>
<text x="68.4" y="145.7">2</text>
<text x="68.4" y="148.4">3</text>
<text x="71.1" y="144.4">PB5 VCC</text>
<text x="71.1" y="147.1">PB3</text>
<text x="71.1" y="149.7">PB4</text>
<text x="77.6" y="149.7">PB1</text>
<text x="77.6" y="147.1">PB2</text>
<text x="83.5" y="148.4">6</text>
<text x="83.5" y="145.7">7</text>
<text x="133.4" y="145.7">4</text>
<text x="133.4" y="148.4">5</text>
<text x="135.5" y="144.1">C1P</text>
<text x="135.5" y="146.8">C1N</text>
<text x="135.5" y="149.4">VBAT</text>
<text x="83.5" y="151">5</text>
<text x="133.4" y="151">6</text>
<text x="133.4" y="153.7">7</text>
<text x="135.5" y="152.1">VEREF</text>
<text x="135.5" y="154.7">VSS</text>
<text x="12.7" y="159">1</text>
<text x="16.7" y="160">32kHz</text>
<text x="31.6" y="160">SCL</text>
<text x="38.6" y="161.6">7</text>
<text x="38.6" y="159">8</text>
<text x="131.8" y="161.6">10</text>
<text x="133.4" y="156.3">8</text>
<text x="133.4" y="159">9</text>
<text x="135.5" y="157.4">VDD</text>
<text x="135.5" y="160">RES</text>
<text x="12.7" y="164.3">3</text>
<text x="16.7" y="165.3">INT#/SQW</text>
<text x="29.4" y="168">RST#</text>
<text x="31.1" y="162.7">SDA</text>
<text x="38.6" y="166.9">4</text>
<text x="131.8" y="164.3">11</text>
<text x="131.8" y="166.9">12</text>
<text x="135.5" y="162.7">SCK</text>
<text x="135.5" y="165.3">SDA</text>
<text x="135.5" y="168">IREF</text>
<text x="29.9" y="173.2">VBAT</text>
<text x="38.6" y="172.2">6</text>
<text x="131.8" y="169.5">13</text>
<text x="131.8" y="172.2">14</text>
<text x="135.5" y="170.6">VCOMH</text>
<text x="135.5" y="173.2">VCC</text>
</g>
<g font-size="2.5">
<text x="22.5" y="22.7">GND</text>
<text x="29.2" y="21.4">B12</text>
<text x="131" y="27.7">1</text>
<text x="22.5" y="35.9">GND</text>
<text x="29.2" y="34.6">A12</text>
<text x="70.9" y="33.3">VSS</text>
<text x="76.9" y="32">2</text>
<text x="99.2" y="33.3">GND</text>
<text x="106" y="32">2</text>
<text x="131" y="38.3">1</text>
<text x="121.7" y="65">GND</text>
<text x="128.5" y="63.7">6</text>
<text x="9" y="71.6">1</text>
<text x="21.2" y="71.6">2</text>
<text x="27.5" y="71.6">1</text>
<text x="39.7" y="71.6">2</text>
<text x="46.1" y="71.6">1</text>
<text x="58.2" y="71.6">2</text>
<text x="64.6" y="71.6">1</text>
<text x="76.7" y="71.6">2</text>
<text x="9" y="85">1</text>
<text x="21.2" y="85">2</text>
<text x="27.5" y="85">1</text>
<text x="39.7" y="85">2</text>
<text x="46.1" y="85">1</text>
<text x="58.2" y="85">2</text>
<text x="64.6" y="85">1</text>
<text x="76.7" y="85">2</text>
<text x="9" y="98">1</text>
<text x="21.2" y="98">2</text>
<text x="27.5" y="98">1</text>
<text x="39.7" y="98">2</text>
<text x="46.1" y="98">1</text>
<text x="58.2" y="98">2</text>
<text x="64.6" y="98">1</text>
<text x="76.7" y="98">2</text>
<text x="9" y="111.3">1</text>
<text x="21.2" y="111.3">2</text>
<text x="27.5" y="111.3">1</text>
<text x="39.7" y="111.3">2</text>
<text x="46.1" y="111.3">1</text>
<text x="58.2" y="111.3">2</text>
<text x="64.6" y="111.2">1</text>
<text x="76.7" y="111.2">2</text>
<text x="68.4" y="151">4</text>
<text x="71.1" y="152.3">GND PB0</text>
<text x="12.7" y="177.5">5</text>
<text x="16.7" y="178.5">GND</text>
</g>
<g font-size="2.5" fill="#f00">
<text x="56.5" y="29.3">4</text>
<text x="106" y="29.3">3</text>
<text x="59.2" y="30.6">VDD</text>
<text x="99.4" y="30.6">VDD</text>
<text x="122.2" y="59.7">VCC</text>
<text x="128.5" y="58.4">2</text>
<text x="83.5" y="143.1">8</text>
<text x="31.1" y="178.5">VCC</text>
<text x="38.6" y="177.5">2</text>
</g>
</svg>
